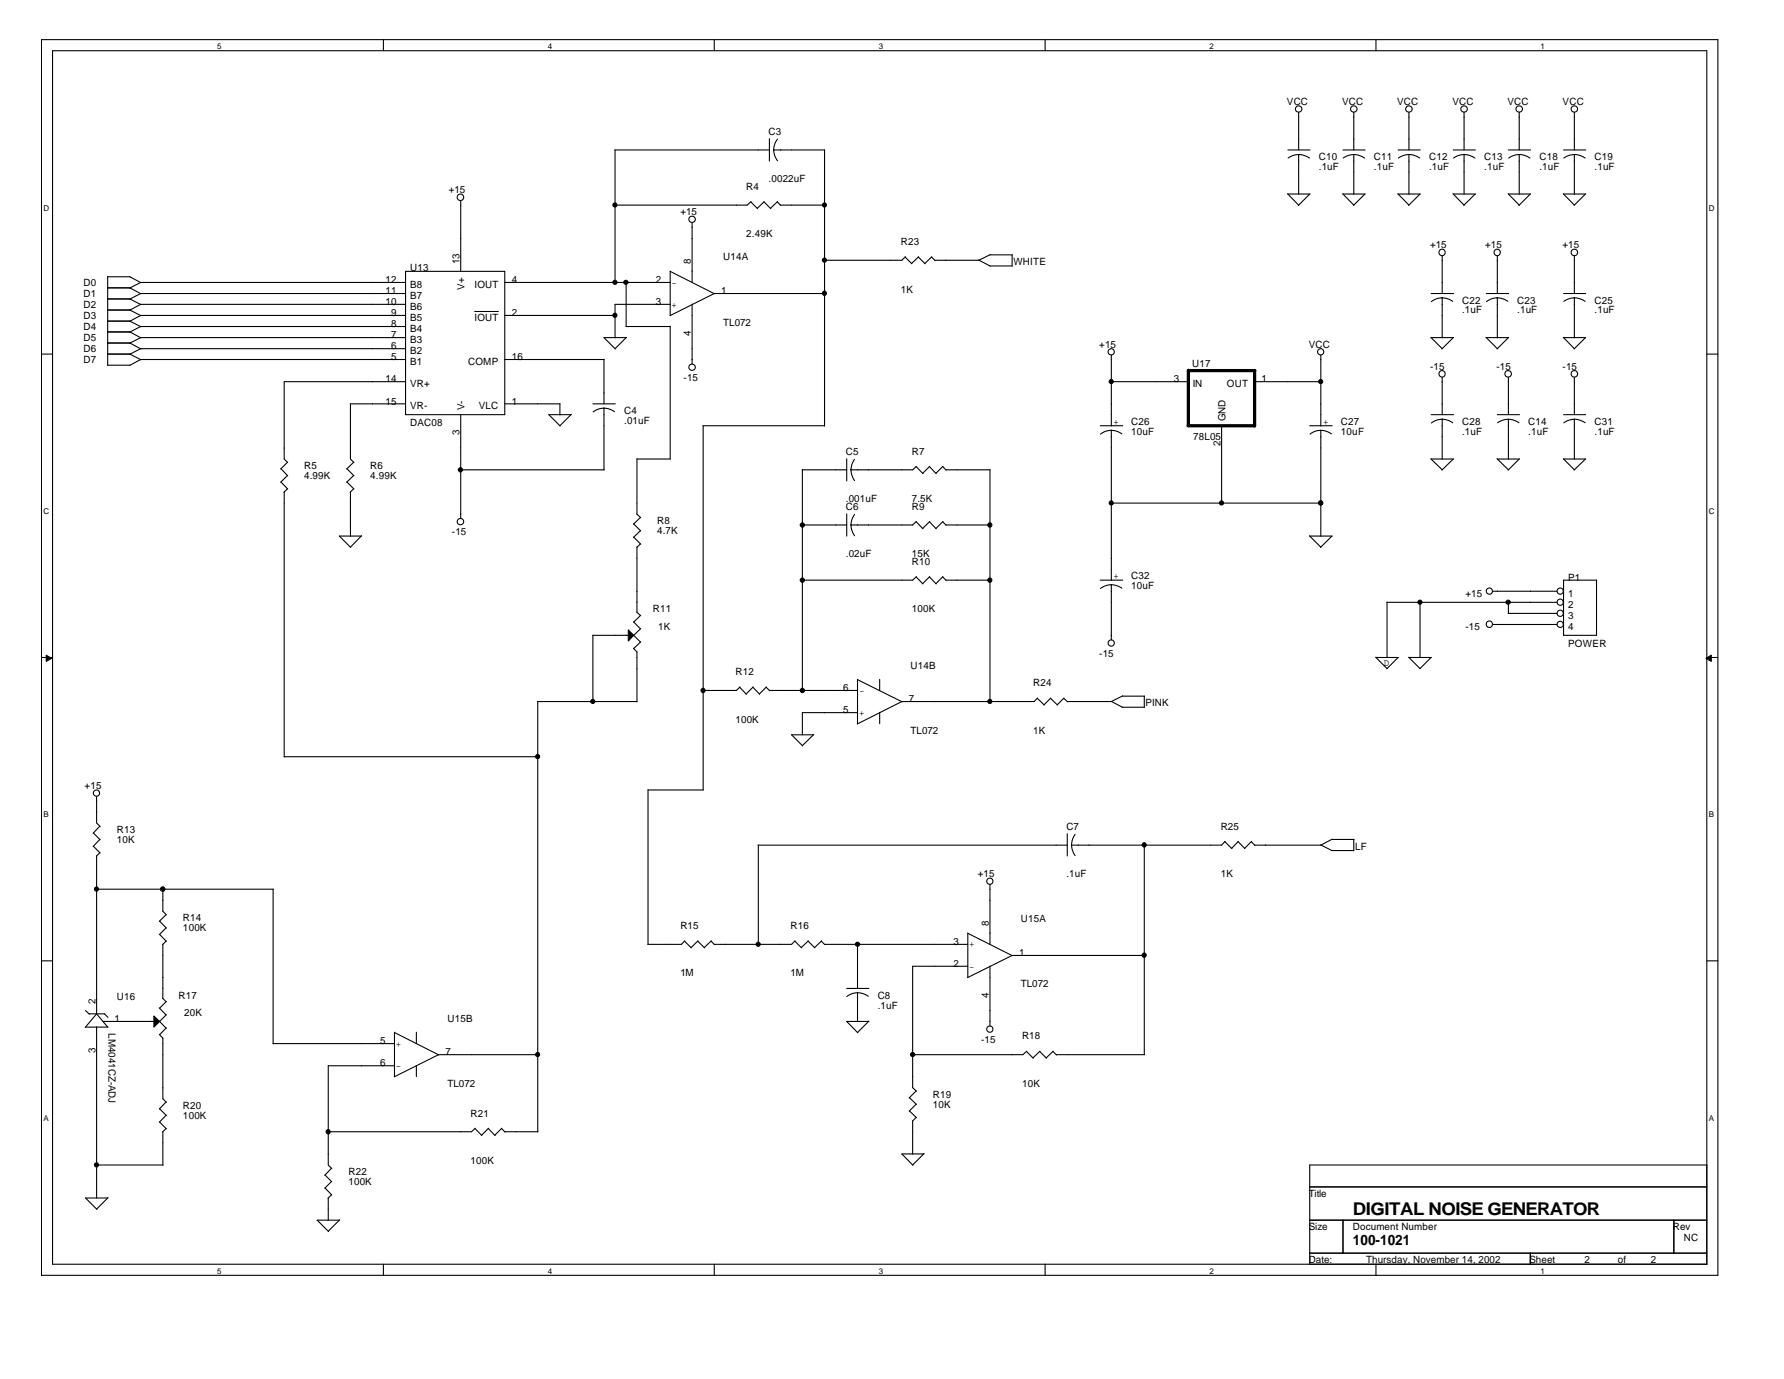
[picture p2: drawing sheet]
<svg xmlns="http://www.w3.org/2000/svg" width="279mm" height="216mm" viewBox="0 0 279 216" stroke-linecap="round" stroke-linejoin="round" font-family="sans-serif">
<g fill="none" stroke="#000" stroke-width=".17">
<path d="M6.5 6.2h262.5v193.5h-262.5zM8.2 7.9h259.1v190h-259.1zM60 6.2v1.7M111.9 6.2v1.7M163.7 6.2v1.7M203.4 17.6v5.9M212 17.6v5.9M215.5 6.2v1.7M220.7 17.6v5.9M229.3 17.6v5.9M237.9 17.6v5.9M246.6 17.6v5.9"/>
<path d="M72.2 31.4v11.1M96.3 23.5h24.2M96.3 23.5v20.8M108.4 34.9v9.3M117.6 31.6l1 1.1M117.6 31.6l-.6 .5h-20.7M119.7 31.6l1 1.1M119.7 31.6l-1.1 1M120.5 21.7v3.5M121.2 23.5l.1 .7 .5 1M121.2 23.5h8M121.7 31.6l.6 .6"/>
<path d="M121.8 21.8l-.5 .9-.1 .8M121.8 31.6l-1.1 1M122.2 32.1h7M129.1 23.5v43.2M155 39.9h3.6M155.1 39.9l-1.8 .8h-6.9M158.5 39.9v1.8M201.7 30.3l1.7 1.8M201.7 30.4h3.5M201.7 23.5h3.5M203.4 24.2l.7 .1 1 .4M203.4 24.2l-.7 .1-1 .4"/>
<path d="M203.4 24.2v6.2M205.1 30.4l-1.8 1.8M210.3 30.3l1.7 1.8M210.3 30.4h3.5M210.3 23.5h3.5M212 24.2l.8 .1 .9 .4M212 24.2l-.7 .1-.9 .4M212 24.2v6.2M213.8 30.4l-1.8 1.8M218.9 30.3l1.8 1.8M219 30.4h3.4M219 23.5h3.4"/>
<path d="M220.7 24.2l.7 .1 1 .4M220.7 24.2l-.7 .1-1 .4M220.7 24.2v6.2M222.4 30.4l-1.8 1.8M227.6 30.3l1.7 1.8M227.6 30.4h3.5M227.6 23.5h3.5M229.3 24.2l.7 .1 1 .4M229.3 24.2l-.7 .1-1 .4M229.3 24.2v6.2M231 30.4l-1.7 1.8M236.2 30.3l1.7 1.8"/>
<path d="M236.2 30.4h3.5M236.2 23.5h3.5M237.9 24.2l.8 .1 .9 .4M237.9 24.2l-.7 .1-.9 .4M237.9 24.2v6.2M239.7 30.4l-1.8 1.8M244.8 30.3l1.8 1.8M244.9 30.4h3.4M244.9 23.5h3.4M246.6 24.2l.7 .1 1 .4M246.6 24.2l-.7 .1-1 .4M246.6 24.2v6.2"/>
<path d="M248.3 30.4l-1.8 1.8M6.5 55.4h1.7M16.8 55.4h3.6M16.8 45.1h3.6M16.8 46.8h3.6M16.8 48.5h3.6M16.8 50.3h3.6M16.8 52h3.6M16.8 53.7h3.6M16.8 57.2h3.5M16.9 43.3h3.5M16.9 43.3v13.9"/>
<path d="M20.3 43.3l1.8 1M20.3 45.1l1.8 .9M20.3 46.8l1.8 .9M20.3 48.5l1.8 .9M20.3 50.3l1.8 .9M20.3 52l1.8 .9M20.3 53.7l1.8 .9M20.3 55.4l1.8 .9M63.5 52.9h-41.5l-1.7 .8M63.5 42.5h15.6v22.4h-15.6zM63.5 46h-41.5l-1.7 .8M63.5 44.2h-41.5l-1.7 .9"/>
<path d="M63.5 47.6h-41.5l-1.7 1M63.5 49.4h-41.5l-1.7 .9M63.5 51.1h-41.5l-1.7 .9M63.5 54.6h-41.5l-1.7 .9M63.5 56.3h-41.5l-1.7 .9M63.5 59.8h-19v12.1l.6 .5M79.1 44.2h25.9M79.1 49.4h17.3M79.1 56.3h15.5M94.6 56.3v6.9M98 51.1h7M98.1 44.2v6.9"/>
<path d="M98.1 52.9h-3.5l1.8 1.7M98.1 52.8l-1.8 1.8M105 42.4v7M105 51.1v20.8M105 42.5l6.9 3.5M105 47.6h-8.7v5.3M108.4 47.6v9.4M129.2 46h-17.3l-7 3.4M141.7 40.2l1.1 1.1M141.8 40.2l-.6 .5h-12.1M143.8 40.2l1.1 1.1M143.9 40.2l-1.1 1.1"/>
<path d="M145.9 40.2l.5 .6M145.9 40.2l-1.1 1.1M153.3 40.7l1.7 .9M155 41.6h3.5M174 59.8h12.1M174 55.6v11.1M196.5 59.8h10.4M206.9 55.6v11.1M224.1 52.8l1.8 1.8M224.1 52.9h3.5M224.1 46h3.5M225.9 46.6l.7 .1 .9 .5"/>
<path d="M225.9 46.6l-.8 .1-.9 .5M225.9 40.1v5.9M225.9 46.6v6.3M225.9 59.1v5.8M227.6 52.9l-1.8 1.7M232.7 52.8l1.8 1.8M232.8 52.9h3.5M232.8 46h3.5M234.5 46.6l.7 .1 1 .5M234.5 46.6l-.7 .1-1 .5M234.5 40.1v5.9M234.5 46.6v6.3"/>
<path d="M236.2 59.1v5.8M236.2 52.9l-1.7 1.7M244.8 52.8l1.8 1.8M244.9 52.9h3.4M244.9 46h3.4M246.6 46.6l.7 .1 1 .5M246.6 46.6l-.7 .1-1 .5M246.6 40.1v5.9M246.6 46.6v6.3M246.6 59.1v5.8M248.3 52.9l-1.8 1.7M267.3 55.4h1.7"/>
<path d="M44 73.4l1.1 1.1M44 75.5l1.1 1.1M44.5 77v41.5M45 72.4l-1 1M45 74.4l-1 1.1M45 76.5l-.5 .6M54.3 73.4l1.1 1.1M54.3 75.5l1.1 1.1M54.9 77v7M55.4 72.4l-1.1 1M55.4 74.4l-1.1 1.1M55.4 76.5l-.6 .6"/>
<path d="M63.5 63.2h-8.6v8.7l.5 .5M72.2 64.9v16.3M72.2 73.6h22.4M79.1 63.2h8.6M87.7 63.2v1.8M89.5 64.9h-3.5l1.7 1.8M89.5 64.9l-1.8 1.8M92.9 63.2h3.5M94.6 63.9l.7 .1 .9 .5M94.6 63.9l-.7 .1-1 .5M94.6 63.9v9.7M99.8 71.9h5.2"/>
<path d="M99.8 71.8v8.7l.5 .6M110.1 66.7h19M110.1 66.7v57M125.6 73.6h7M125.7 73.6v34.5M132.6 71.8v3.5M133.3 73.6l.1 .7 .4 1M133.8 71.9l-.4 1-.1 .7M143.5 73l1 1.2M143.5 73l-.6 .6h-9.6M145.6 73l1 1.2M145.6 73l-1.1 1.1"/>
<path d="M147.6 73l.6 .6M147.7 73l-1.1 1.1M148.1 73.6h7M155 73.6v36.3M172.3 66.7h3.5M174 67.4l.8 .1 .9 .4M174 67.4l-.7 .1-.9 .5M174 67.4v23.5M174 78.8h32.9M191.3 66.7v12.1M205.1 66.7h3.5M206.9 67.4l.7 .1 .9 .4"/>
<path d="M206.9 67.4l-.8 .1-.9 .5M206.9 67.4v16.6M224.1 71.8l1.8 1.8M224.1 64.9h3.5M224.1 71.9h3.5M225.9 65.6l.7 .1 .9 .5M225.9 65.6l-.8 .1-.9 .5M225.9 65.6v6.3M227.6 71.9l-1.8 1.7M234.5 71.8l1.7 1.8M234.5 64.9h3.5M234.5 71.9h3.5"/>
<path d="M236.2 65.6l.7 .1 1 .5M236.2 65.6l-.7 .1-1 .5M236.2 65.6v6.3M237.9 71.9l-1.7 1.7M244.8 71.8l1.8 1.8M244.9 64.9h3.4M244.9 71.9h3.4M246.6 65.6l.7 .1 1 .5M246.6 65.6l-.7 .1-1 .5M246.6 65.6v6.3M248.3 71.9l-1.8 1.7M56.6 83.9h-3.5l1.8 1.8"/>
<path d="M56.6 83.9l-1.7 1.8M92.8 99.5h5.6M92.9 99.5v10.4M99.2 99.4l1.1 1.1M99.2 97.3l1.1 1.1M99.2 82l1.1 1.1M99.2 84.1l1.1 1.1M99.7 95.8l.6 .6M99.8 85.7v10.2M100.3 81l-1.1 1.1M100.3 83.1l-1.1 1M100.3 85.2l-.6 .5"/>
<path d="M100.3 98.4l-1.1 1.1M100.3 96.3l-1.1 1.1M125.7 82.2h6.9M132.6 80.5v3.4M133.3 82.2l.1 .7 .4 1M133.8 80.5l-.4 1-.1 .7M143.5 90.3l1 1.1M143.5 81.7l1 1.1M143.5 81.6l-.6 .6h-9.6M143.5 90.3l-.6 .5h-17.3M145.6 90.3l1 1.1M145.6 81.7l1 1.1"/>
<path d="M145.6 90.3l-1.1 1.1M145.6 81.6l-1.1 1.1M147.6 90.3l.6 .6M147.6 81.7l.6 .5M147.7 90.3l-1.1 1.1M147.7 81.6l-1.1 1.1M148.1 82.2h7M148.1 90.8h7M172.3 90.8h3.5M174 91.5l.8 .1 .9 .5M174 91.5l-.7 .1-.9 .5M174 91.5v8.7"/>
<path d="M205.1 83.9l1.8 1.8M205.1 83.9h3.5M208.6 83.9l-1.8 1.8M217.2 94.3h26.7M217.2 94.3v8.6M222.4 94.3v8.6M233.8 97.8h10.1M233.8 92.6h10.1M236.2 96h7.7M236.2 94.3v1.7M244.9 90.8h5.1v8.7h-5.1zM6.5 102.9h1.7"/>
<path d="M44.5 118.5h39.8M84.2 109.8h15.6M84.2 109.8v67.4M99.2 101.5l.6 .6M99.8 102v7.9M100.3 100.5l-1.1 1M115.8 107.6l1.1 1.1M115.9 107.6l-.6 .5h-5.2M117.9 107.6l1.1 1.1M118 107.6l-1.1 1.1M120 107.6l.5 .5M120 107.6l-1.1 1.1"/>
<path d="M120.5 108.1h13.8M125.7 111.6h8.6M125.7 111.5v3.5M127.4 115h-3.4l1.7 1.8M127.4 115l-1.7 1.7M134.3 106.4v6.9M134.3 106.4l7 3.5M137.8 106.4v1.7M137.8 111.5v1.8M162.5 109.3l1.1 1.1M162.5 109.3l-.6 .5h-20.7l-6.9 3.6M164.5 109.3l1.1 1.1"/>
<path d="M164.6 109.3l-1.1 1M166.6 109.3l.6 .6M166.6 109.3l-1 1M174 109.8l1.8 .9M175.7 110.7h3.5M175.8 109h3.5M175.8 108.9l-1.8 .9h-6.9M179.2 109v1.8M215.5 102.9l1.7 1.8M215.5 102.9h3.5M219 102.9l-1.8 1.8M220.6 102.9l1.8 1.8"/>
<path d="M220.7 102.9h3.5M224.1 102.9l-1.7 1.8M267.3 102.9h1.7M14.6 130.4l1.1 1.1M14.6 132.5l1.1 1M15.1 124.7v4.1l.6 .6M15.1 134v24.7l-1.7 2.1M15.1 139.2h27.7M15.6 129.4l-1 1.1M15.6 131.4l-1 1.1M15.6 133.5l-.5 .6M25.5 139.2v3.4l.6 .6"/>
<path d="M42.8 139.2v24.2M101.5 123.6v24.3M101.5 123.7h8.7M118.7 132.3h48.4M118.8 132.3v15.6M155 138.5v9.4M167.1 130.5v3.5M167.8 132.3l.1 .7 .5 1M168.4 130.6l-.5 1-.1 .7M179.2 132.3v32.8M191.8 131.8l1.1 1.1M191.9 131.7l-.6 .6h-23.5"/>
<path d="M193.9 131.8l1.1 1.1M193.9 131.7l-1 1.1M196 131.8l.5 .6M196 131.7l-1.1 1.1M206.8 132.3l1.8 .9M208.6 133.2h3.4M208.6 131.4h3.5M208.6 131.4l-1.7 .9h-10.4M212 131.4v1.8M6.5 150.4h1.7M13.4 158.2l.6 .6M13.9 158.7h2.5"/>
<path d="M15.1 158.7l1.8 2.1M16.1 159.9h8M16.4 158.7l.5 .6M25 159.9l1 1.1M25 157.8l1 1.1M25 144.2l1.1 1.1M25 146.3l1.1 1.1M25.5 156.3l.5 .5M25.5 147.9v8.4M26 143.2l-1 1.1M26 145.3l-1 1M26 147.3l-.5 .6"/>
<path d="M26.1 158.9l-1.1 1M26.1 156.8l-1.1 1M107.2 147.3l1.1 1.1M107.2 147.3l-.5 .6h-5.3M109.3 147.3l1 1.1M109.3 147.3l-1.1 1.1M111.4 147.3l.5 .6M111.4 147.3l-1.1 1.1M124.5 147.3l1 1.1M124.5 147.3l-.5 .6h-12.1M126.6 147.3l1 1.1M126.6 147.3l-1.1 1.1"/>
<path d="M128.6 147.3l.6 .6M128.7 147.3l-1.1 1.1M129.1 147.9h22.5M132.6 154.8h3.5M134.3 155.4l.7 .1 1 .5M134.3 155.4l-.7 .1-1 .5M134.3 147.9v6.9M134.3 155.4v4.5M136.1 159.9h-3.5l1.7 1.8M136.1 159.9l-1.8 1.8M142.9 151.3h8.7M142.9 151.3v19l.6 .5"/>
<path d="M151.6 146.1v6.9M151.6 146.1l7 3.5M155 151.2v9.4M179.2 149.6h-20.7l-7 3.5M267.3 150.4h1.7M13.4 160.8h3.5M15.1 160.8v26.8M25 161.9l.5 .6M25 173.6l1.1 1M25 175.7l1.1 1M25.5 162.5v9.5l.6 .6M25.5 177.2v5.2"/>
<path d="M26 172.5l-1 1.1M26 174.6l-1 1.1M26 176.7l-.5 .5M26.1 160.9l-1.1 1.1M42.8 163.4h19M61.8 166.9h-10.4v15.5l.6 .5M61.8 161.6v7M61.8 161.7l6.9 3.5M65.2 161.6v1.8M65.2 166.8v1.8M74.4 176.7l1.1 1.1M74.4 176.6l-.6 .6h-22.4"/>
<path d="M76.5 176.7l1 1.1M76.5 176.6l-1.1 1.1M78.5 176.7l.6 .5M78.6 176.6l-1.1 1.1M79.1 177.2h5.2M84.3 165.1h-15.6l-7 3.5M142.4 171.9l1.1 1M142.4 173.9l1.1 1.1M142.9 175.5v5.2M143.5 170.8l-1.1 1.1M143.5 172.9l-1.1 1.1M143.5 174.9l-.6 .6"/>
<path d="M160.8 164.6l1 1.1M160.8 164.6l-.6 .5h-17.3M162.8 164.6l1.1 1.1M162.9 164.6l-1.1 1M164.9 164.6l.6 .6M164.9 164.6l-1.1 1M165.4 165.1h13.9M15.1 182.4h10.4M16.9 187.6h-3.5l1.8 1.7M16.9 187.5l-1.8 1.8M50.9 184l1.1 1M50.9 186l1.1 1.1"/>
<path d="M51.4 187.6v3.5M51.9 182.9l-1 1.1M51.9 185l-1 1M51.9 187.1l-.5 .5M53.2 191h-3.5l1.8 1.8M53.2 191l-1.8 1.8M60 197.9v1.8M111.9 197.9v1.8M144.7 180.7h-3.5l1.8 1.7M144.7 180.6l-1.8 1.8M163.7 197.9v1.8M205.1 185.8h62.2"/>
<path d="M205.1 191h62.2M205.1 196.2h62.2M210.3 191v5.2M215.5 197.9v1.8M239.7 196.2v1.7M262.1 191v5.2M267.3 182.4h-62.2v15.5"/>
<circle cx="203.4" cy="17.1" r=".5"/>
<circle cx="212" cy="17.1" r=".5"/>
<circle cx="220.7" cy="17.1" r=".5"/>
<circle cx="229.3" cy="17.1" r=".5"/>
<circle cx="237.9" cy="17.1" r=".5"/>
<circle cx="246.6" cy="17.1" r=".5"/>
<circle cx="72.1" cy="30.9" r=".51"/>
<circle cx="108.4" cy="34.3" r=".5"/>
<circle cx="225.8" cy="39.5" r=".5"/>
<circle cx="234.5" cy="39.5" r=".5"/>
<circle cx="246.6" cy="39.5" r=".51"/>
<circle cx="108.4" cy="57.5" r=".5"/>
<circle cx="174" cy="55.1" r=".49"/>
<circle cx="206.8" cy="55.1" r=".49"/>
<circle cx="225.8" cy="58.5" r=".5"/>
<circle cx="236.2" cy="58.5" r=".51"/>
<circle cx="246.6" cy="58.5" r=".51"/>
<circle cx="72.1" cy="81.7" r=".5"/>
<circle cx="233.2" cy="97.7" r=".5"/>
<circle cx="233.3" cy="92.5" r=".49"/>
<circle cx="244.3" cy="97.8" r=".49"/>
<circle cx="244.3" cy="94.3" r=".49"/>
<circle cx="244.3" cy="92.5" r=".49"/>
<circle cx="244.3" cy="96" r=".49"/>
<circle cx="174" cy="100.7" r=".49"/>
<circle cx="15.1" cy="124.2" r=".49"/>
<circle cx="155" cy="138" r=".49"/>
<circle cx="155" cy="161.1" r=".49"/>
</g>
<g fill="#000" stroke="#000" stroke-width=".16">
<path d="M7.2 102.6l.9 .5-.9 .4z" fill-rule="evenodd"/>
<path d="M267.2 103.1l.8-.5v.9z" fill-rule="evenodd"/>
</g>
<g fill="#000" stroke="#000" stroke-width=".17">
<path d="M98.4 98.6l.8 .9-.8 .9z" fill-rule="evenodd"/>
<path d="M24.1 159.1l.9 .8-.9 .9z" fill-rule="evenodd"/>
<circle cx="96.3" cy="32.1" r=".32"/>
<circle cx="129.1" cy="32.1" r=".32"/>
<circle cx="96.3" cy="44.2" r=".32"/>
<circle cx="96.3" cy="49.4" r=".32"/>
<circle cx="98" cy="44.2" r=".33"/>
<circle cx="129.1" cy="45.9" r=".33"/>
<circle cx="129.1" cy="40.7" r=".32"/>
<circle cx="174" cy="59.7" r=".32"/>
<circle cx="206.8" cy="59.7" r=".32"/>
<circle cx="72.1" cy="73.6" r=".33"/>
<circle cx="174" cy="78.7" r=".32"/>
<circle cx="191.3" cy="78.7" r=".32"/>
<circle cx="206.8" cy="78.7" r=".32"/>
<circle cx="125.7" cy="82.2" r=".33"/>
<circle cx="125.7" cy="90.8" r=".33"/>
<circle cx="155" cy="82.2" r=".33"/>
<circle cx="155" cy="90.8" r=".33"/>
<circle cx="222.4" cy="94.3" r=".32"/>
<circle cx="236.2" cy="94.3" r=".33"/>
<circle cx="84.2" cy="118.5" r=".32"/>
<circle cx="92.8" cy="109.8" r=".32"/>
<circle cx="110.1" cy="108.1" r=".33"/>
<circle cx="125.7" cy="108.1" r=".33"/>
<circle cx="155" cy="109.8" r=".32"/>
<circle cx="15.1" cy="139.2" r=".32"/>
<circle cx="25.5" cy="139.2" r=".32"/>
<circle cx="179.2" cy="132.3" r=".33"/>
<circle cx="118.7" cy="147.8" r=".32"/>
<circle cx="134.3" cy="147.8" r=".33"/>
<circle cx="179.2" cy="149.5" r=".33"/>
<circle cx="51.4" cy="177.2" r=".33"/>
<circle cx="84.2" cy="165.1" r=".32"/>
<circle cx="142.9" cy="165.1" r=".33"/>
<circle cx="15.1" cy="182.4" r=".32"/>
</g>
<path d="M74.3 48.8h3.8" fill="none" stroke="#000" stroke-width=".16"/>
<path d="M186.1 58h10.4M186.1 58v8.7M196.5 58v8.7M186.1 66.7h10.4" fill="none" stroke="#000" stroke-width=".51"/>
<text font-size="2.8" x="211.9" y="190.3">DIGITAL NOISE GENERATOR</text>
<text font-size="2.2" x="211.9" y="195">100-1021</text>
<g font-size="1.6">
<text x="201.5" y="16.4">VCC</text>
<text x="210.2" y="16.4">VCC</text>
<text x="218.8" y="16.4">VCC</text>
<text x="227.5" y="16.4">VCC</text>
<text x="236.1" y="16.4">VCC</text>
<text x="244.7" y="16.4">VCC</text>
<text x="120.4" y="21.1">C3</text>
<text x="116.9" y="29.7">R4</text>
<text x="120.4" y="28.5">.0022uF</text>
<text x="206.5" y="25.1">C10</text>
<text x="206.5" y="26.6">.1uF</text>
<text x="215.2" y="25.1">C11</text>
<text x="215.2" y="26.6">.1uF</text>
<text x="223.8" y="25.1">C12</text>
<text x="223.8" y="26.6">.1uF</text>
<text x="232.5" y="25.1">C13</text>
<text x="232.5" y="26.6">.1uF</text>
<text x="241.1" y="25.1">C18</text>
<text x="241.1" y="26.6">.1uF</text>
<text x="249.7" y="25.1">C19</text>
<text x="249.7" y="26.6">.1uF</text>
<text x="70.3" y="30.3">+15</text>
<text x="106.6" y="33.7">+15</text>
<text x="72" y="41.4" transform="rotate(-90 72 41.4)">13</text>
<text x="108.2" y="41.4" transform="rotate(-90 108.2 41.4)">8</text>
<text x="113.3" y="40.8">U14A</text>
<text x="116.9" y="37.2">2.49K</text>
<text x="141.1" y="38.4">R23</text>
<text x="158.7" y="41.5">WHITE</text>
<text x="224" y="38.9">+15</text>
<text x="232.6" y="38.9">+15</text>
<text x="244.7" y="38.9">+15</text>
<text x="13.1" y="44.7">D0</text>
<text x="13.1" y="46.5">D1</text>
<text x="60.4" y="44.3">12</text>
<text x="60.4" y="46.1">11</text>
<text x="60.4" y="47.8">10</text>
<text x="64.2" y="42.5">U13</text>
<text x="64.2" y="45.1">B8</text>
<text x="64.2" y="46.8">B7</text>
<text x="72.8" y="45.4" transform="rotate(-90 72.8 45.4)">V+</text>
<text x="74.3" y="45.1">IOUT</text>
<text x="80.1" y="44.3">4</text>
<text x="102.7" y="44.3">2</text>
<text x="102.7" y="47.8">3</text>
<text x="105.2" y="44.7">-</text>
<text x="112.9" y="46.1">1</text>
<text x="141.1" y="45.8">1K</text>
<text x="229" y="47.5">C22</text>
<text x="237.6" y="47.5">C23</text>
<text x="249.7" y="47.5">C25</text>
<text x="13.1" y="48.2">D2</text>
<text x="13.1" y="50">D3</text>
<text x="13.1" y="51.7">D4</text>
<text x="13.1" y="53.4">D5</text>
<text x="61.3" y="49.5">9</text>
<text x="61.3" y="51.2">8</text>
<text x="61.3" y="53">7</text>
<text x="64.2" y="48.5">B6</text>
<text x="64.2" y="50.2">B5</text>
<text x="64.2" y="52">B4</text>
<text x="64.2" y="53.7">B3</text>
<text x="74.3" y="50.2">IOUT</text>
<text x="80.1" y="49.5">2</text>
<text x="105.2" y="48.2">+</text>
<text x="108.2" y="52.6" transform="rotate(-90 108.2 52.6)">4</text>
<text x="113.3" y="51">TL072</text>
<text x="229" y="49.1">.1uF</text>
<text x="237.6" y="49.1">.1uF</text>
<text x="249.7" y="49.1">.1uF</text>
<text x="13.1" y="55.1">D6</text>
<text x="13.1" y="56.9">D7</text>
<text x="60.4" y="59.9">14</text>
<text x="61.3" y="54.7">6</text>
<text x="61.3" y="56.4">5</text>
<text x="64.2" y="55.5">B2</text>
<text x="64.2" y="57.2">B1</text>
<text x="73.3" y="57.2">COMP</text>
<text x="80.1" y="56.4">16</text>
<text x="107.1" y="59.6">-15</text>
<text x="172.2" y="54.4">+15</text>
<text x="183.9" y="59.9">3</text>
<text x="186.7" y="57.5">U17</text>
<text x="197.6" y="59.9">1</text>
<text x="205" y="54.4">VCC</text>
<text x="224" y="57.9">-15</text>
<text x="234.4" y="57.9">-15</text>
<text x="244.7" y="57.9">-15</text>
<text x="60.4" y="63.3">15</text>
<text x="64.2" y="60.6">VR+</text>
<text x="64.2" y="64.1">VR-</text>
<text x="72.8" y="64.2" transform="rotate(-90 72.8 64.2)">V-</text>
<text x="75" y="64.1">VLC</text>
<text x="80.1" y="63.3">1</text>
<text x="97.7" y="64.8">C4</text>
<text x="186.8" y="60.6">IN</text>
<text x="191.9" y="66" transform="rotate(-90 191.9 66)">GND</text>
<text x="192.2" y="60.6">OUT</text>
<text x="64.2" y="66.7">DAC08</text>
<text x="72" y="68.2" transform="rotate(-90 72 68.2)">3</text>
<text x="97.7" y="66.3">.01uF</text>
<text x="132.5" y="71.2">C5</text>
<text x="142.8" y="71.2">R7</text>
<text x="174.4" y="66.5">+</text>
<text x="177.2" y="66.5">C26</text>
<text x="177.2" y="68.1">10uF</text>
<text x="186.9" y="69">78L05</text>
<text x="191.1" y="69.9" transform="rotate(-90 191.1 69.9)">2</text>
<text x="207.2" y="66.5">+</text>
<text x="210" y="66.5">C27</text>
<text x="210" y="68.1">10uF</text>
<text x="229" y="66.5">C28</text>
<text x="229" y="68.1">.1uF</text>
<text x="239.4" y="66.5">C14</text>
<text x="239.4" y="68.1">.1uF</text>
<text x="249.7" y="66.5">C31</text>
<text x="249.7" y="68.1">.1uF</text>
<text x="47.6" y="73.4">R5</text>
<text x="47.6" y="75">4.99K</text>
<text x="58" y="73.4">R6</text>
<text x="58" y="75">4.99K</text>
<text x="70.8" y="83.8">-15</text>
<text x="102.9" y="82.1">R8</text>
<text x="102.9" y="83.6">4.7K</text>
<text x="132.5" y="79.8">C6</text>
<text x="132.5" y="78.6">.001uF</text>
<text x="142.8" y="79.8">R9</text>
<text x="142.8" y="78.6">7.5K</text>
<text x="132.5" y="87.2">.02uF</text>
<text x="142.8" y="88.5">R10</text>
<text x="142.8" y="87.2">15K</text>
<text x="102.2" y="95.9">R11</text>
<text x="142.8" y="95.9">100K</text>
<text x="174.4" y="90.7">+</text>
<text x="177.2" y="90.7">C32</text>
<text x="177.2" y="92.2">10uF</text>
<text x="229.5" y="93.5">+15</text>
<text x="245.6" y="90.9">P1</text>
<text x="245.6" y="93.4">1</text>
<text x="245.6" y="95.2">2</text>
<text x="103.1" y="98.6">1K</text>
<text x="229.5" y="98.6">-15</text>
<text x="245.6" y="101.2">POWER</text>
<text x="245.6" y="96.9">3</text>
<text x="245.6" y="98.6">4</text>
<text x="115.2" y="105.7">R12</text>
<text x="142.6" y="104.7">U14B</text>
<text x="161.8" y="107.4">R24</text>
<text x="172.2" y="102.8">-15</text>
<text x="216.7" y="104.3">D</text>
<text x="115.2" y="113.2">100K</text>
<text x="132" y="108.2">6</text>
<text x="132" y="111.7">5</text>
<text x="134.5" y="112.1">+</text>
<text x="134.5" y="108.6">-</text>
<text x="142.3" y="109.9">7</text>
<text x="179.4" y="110.6">PINK</text>
<text x="142.6" y="114.9">TL072</text>
<text x="161.8" y="114.9">1K</text>
<text x="13.3" y="123.5">+15</text>
<text x="18.3" y="130.4">R13</text>
<text x="18.3" y="132">10K</text>
<text x="167" y="129.9">C7</text>
<text x="191.2" y="129.9">R25</text>
<text x="153.2" y="137.3">+15</text>
<text x="167" y="137.3">.1uF</text>
<text x="191.2" y="137.3">1K</text>
<text x="212.3" y="133">LF</text>
<text x="28.7" y="144.2">R14</text>
<text x="28.7" y="145.8">100K</text>
<text x="106.6" y="145.5">R15</text>
<text x="123.8" y="145.5">R16</text>
<text x="149.3" y="148">3</text>
<text x="151.8" y="148.3">+</text>
<text x="154.9" y="145" transform="rotate(-90 154.9 145)">8</text>
<text x="159.6" y="149.7">1</text>
<text x="159.9" y="144.4">U15A</text>
<text x="106.6" y="152.9">1M</text>
<text x="123.8" y="152.9">1M</text>
<text x="149.3" y="151.4">2</text>
<text x="151.8" y="151.8">-</text>
<text x="159.9" y="154.6">TL072</text>
<text x="14.9" y="157.1" transform="rotate(-90 14.9 157.1)">2</text>
<text x="17" y="161.8" transform="rotate(90 17 161.8)">LM4041CZ-ADJ</text>
<text x="17.9" y="160">1</text>
<text x="18.3" y="156.5">U16</text>
<text x="27.9" y="156.3">R17</text>
<text x="28.8" y="159.1">20K</text>
<text x="70.1" y="160">U15B</text>
<text x="137.5" y="156.3">C8</text>
<text x="137.5" y="157.9">.1uF</text>
<text x="154.9" y="156.3" transform="rotate(-90 154.9 156.3)">4</text>
<text x="14.9" y="164.9" transform="rotate(-90 14.9 164.9)">3</text>
<text x="59.5" y="167">6</text>
<text x="59.5" y="163.5">5</text>
<text x="62" y="163.9">+</text>
<text x="62" y="167.3">-</text>
<text x="69.8" y="165.2">7</text>
<text x="153.7" y="163.2">-15</text>
<text x="160.1" y="162.7">R18</text>
<text x="28.7" y="173.6">R20</text>
<text x="70.1" y="170.1">TL072</text>
<text x="146.1" y="171.9">R19</text>
<text x="146.1" y="173.4">10K</text>
<text x="160.1" y="170.1">10K</text>
<text x="28.7" y="175.2">100K</text>
<text x="73.7" y="174.8">R21</text>
<text x="54.6" y="184">R22</text>
<text x="54.6" y="185.5">100K</text>
<text x="73.7" y="182.2">100K</text>
<text x="205" y="187.4">Title</text>
<text x="205" y="192.6">Size</text>
<text x="205" y="197.8">Date:</text>
<text x="211.9" y="192.6">Document Number</text>
<text x="214" y="197.8">Thursday, November 14, 2002</text>
<text x="239.5" y="197.8">Sheet</text>
<text x="248.2" y="197.8">2</text>
<text x="253.4" y="197.8">of</text>
<text x="258.5" y="197.8">2</text>
<text x="262" y="192.6">Rev</text>
<text x="263.7" y="194.4">NC</text>
</g>
<g font-size="1.3">
<text x="34" y="7.7">5</text>
<text x="85.8" y="7.7">4</text>
<text x="137.6" y="7.7">3</text>
<text x="189.4" y="7.7">2</text>
<text x="241.3" y="7.7">1</text>
<text x="6.8" y="33">D</text>
<text x="267.6" y="33">D</text>
<text x="6.8" y="80.5">C</text>
<text x="267.6" y="80.5">C</text>
<text x="6.8" y="128">B</text>
<text x="267.6" y="128">B</text>
<text x="6.8" y="175.5">A</text>
<text x="267.6" y="175.5">A</text>
<text x="34" y="199.4">5</text>
<text x="85.8" y="199.4">4</text>
<text x="137.6" y="199.4">3</text>
<text x="189.4" y="199.4">2</text>
<text x="241.3" y="199.4">1</text>
</g>
</svg>
